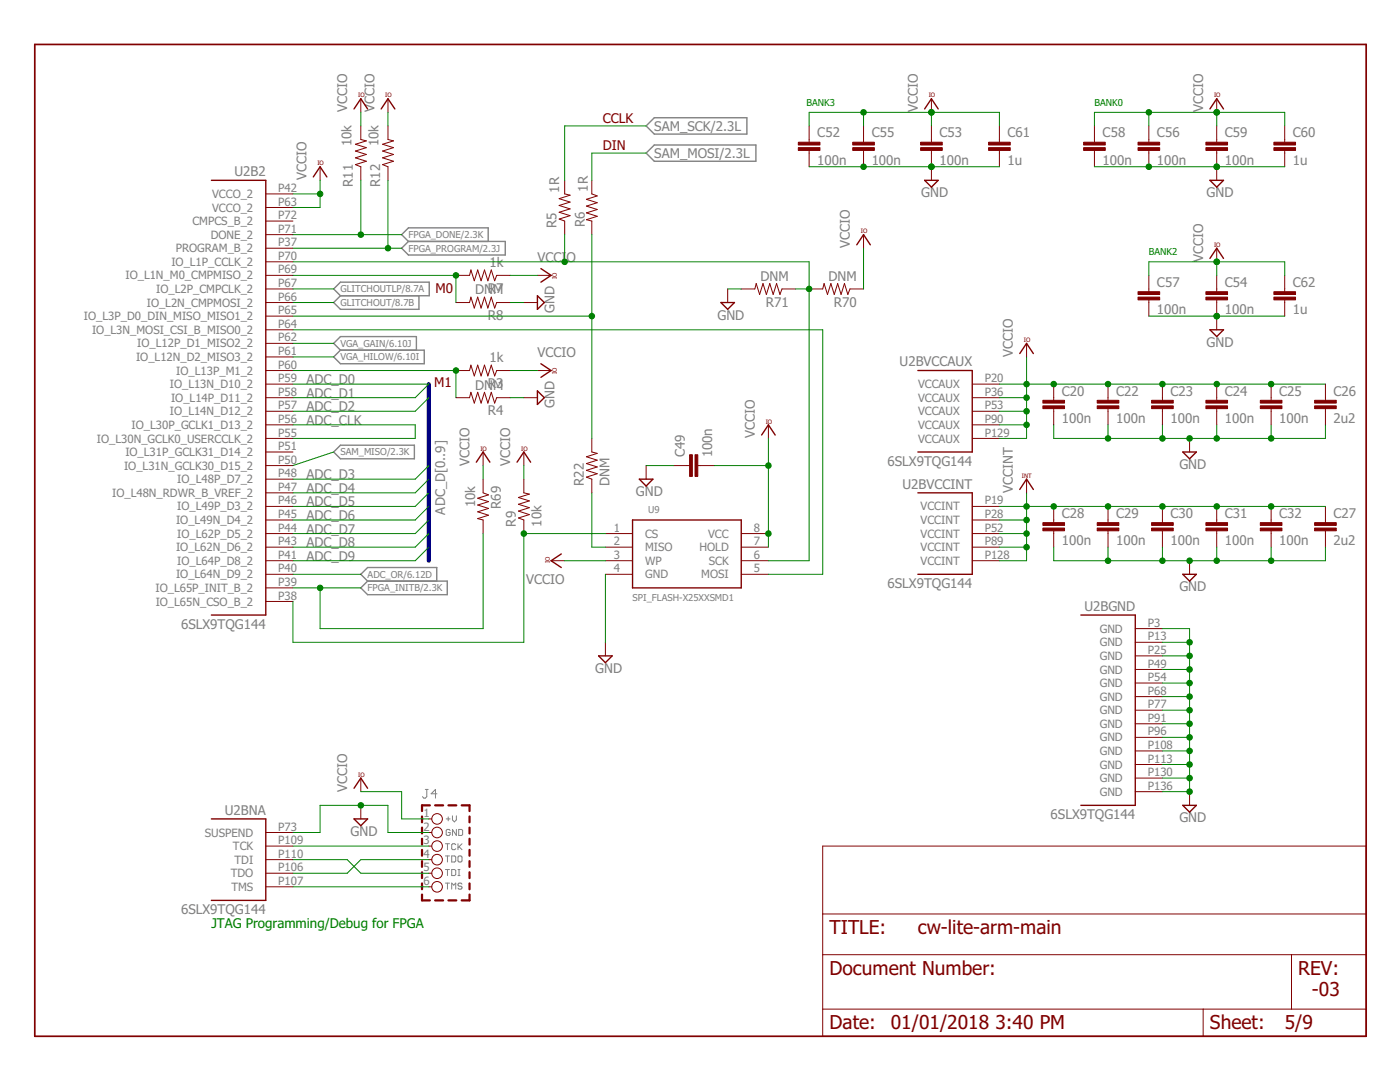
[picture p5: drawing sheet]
<svg xmlns="http://www.w3.org/2000/svg" width="279mm" height="216mm" viewBox="0 0 279 216" stroke-linecap="round" stroke-linejoin="round" font-family="sans-serif">
<g fill="none" stroke="#808080" stroke-width=".2">
<path d="M84.9 157.5h.5M85.2 157.5v1.5l-.3 .3h-.3l-.3-.3M87.2 158.4h-1.2l.9-.9v1.8M88.9 168.4h.8M88.9 170.8h.8M88.9 173.5h.8M88.9 176.2h.8M89 163.4h.8M89.3 168.4v1.1M89.3 170.8v1.2M89.3 173.5v1.2M89.3 176.2v1.2"/>
<path d="M89.5 163v.8M89.8 165.7l-.2-.2h-.4l-.2 .2v.8l.2 .2h.4l.2-.2v-.4h-.3M90.1 170.8h.6l.3 .2v.8l-.3 .2h-.6zM90.1 173.5h.6l.3 .2v.8l-.3 .2h-.6zM90.1 177.4v-1.2l.5 .4 .4-.4v1.2M90.3 162.8v.8l.4 .4 .4-.4v-.8M91 168.6l-.3-.2h-.3l-.3 .2v.8l.3 .1h.3l.3-.1M91.1 165.5v1.2l-.8-1.2v1.2M91.4 168.4v1.1M91.4 171l.2-.2h.4l.2 .2v.8l-.2 .2h-.4l-.2-.2zM91.4 173.5h.4M91.4 174.7h.4"/>
<path d="M91.5 165.5h.6l.2 .2v.8l-.2 .2h-.6zM91.6 169l.6 .5M91.6 173.5v1.2M92.2 176.4l-.2-.2h-.4l-.2 .2 .2 .4h.4l.2 .2-.2 .4h-.4l-.2-.2M92.2 168.4l-.8 .8"/>
</g>
<path d="M128.9 25.1l1.7-1.6h18.5v3.3h-18.5zM128.9 30.5l1.7-1.6h20.3v3.3h-20.3zM66.6 57.7l1.3-1.4h17.8v2.7h-17.8zM67.9 59l-1.3 1.4 1.3 1.3h15.7v-2.7M81.5 48.2l-1.3-1.4 1.3-1.3h15.9v2.7M81.5 48.2h19.3v2.7h-19.3l-1.3-1.4zM67.9 69.9l-1.3-1.4 1.3-1.3h15.2v2.7M67.9 69.9h16.8v2.7h-16.8l-1.3-1.4zM66.6 90.2l1.3-1.4h14.8v2.7h-14.8zM73.4 116l-1.4-1.4 1.4-1.4h13.8v2.8M73.4 116h15.9v2.7h-15.9l-1.4-1.4z" fill="none" stroke="#808080" stroke-width=".28"/>
<path d="M6.9 8.9h265.7v197.9h-265.7z" fill="none" stroke="#800000" stroke-width=".34"/>
<g fill="none" stroke="#800000" stroke-width=".2">
<path d="M72 19.7v2.7M77.4 19.7v2.7M185.9 19.7v2.7M242.8 19.7v2.7M53 38.7h5.5M63.9 33.3v2.7M72 25.1v2.7l1.1 .3-2.2 .7 2.2 .7-2.2 .6 2.2 .7-2.2 .7 2.2 .7-2.2 .7 1.1 .4v2.7M77.4 25.1v2.7l1.1 .3-2.2 .7 2.2 .7-2.2 .6 2.2 .7-2.2 .7 2.2 .7-2.2 .7 1.1 .4v2.7M112.7 36v2.7l1.1 .2-2.2 .7 2.2 .7-2.2 .7 2.2 .7-2.2 .7 2.2 .6-2.2 .7 1.1 .4v2.7M118.1 36v2.7l1.1 .4-2.2 .7 2.2 .6-2.2 .7 2.2 .7-2.2 .7 2.2 .7-2.2 .6 1.1 .3v2.7M161.5 25.1v3.3M161.5 30v3.3"/>
<path d="M172.3 25.1v3.3M172.3 30v3.3M185.9 25.1v3.3M185.9 30v6M199.5 25.1v3.3M199.5 30v3.3M218.4 25.1v3.3M218.4 30v3.3M229.3 25.1v3.3M229.3 30v3.3M242.8 25.1v3.3M242.8 30v6"/>
<path d="M256.4 25.1v3.3M256.4 30v3.3M53 41.4h5.5M53 44.1h5.5M53 46.8h5.5M53 49.5h5.5M53 52.2h5.5M53 54.9h5.5M53 57.7h5.5M91 54.9h2.7l.3-1 .7 2.1 .6-2.1 .7 2.1 .7-2.1 .7 2.1 .6-2.1 .7 2.1 .4-1.1h2.7M107.3 54.9h2.7M145.2 57.7v2.7"/>
<path d="M147.9 57.7h2.7l.3-1.1 .7 2.2 .7-2.2 .7 2.2 .6-2.2 .7 2.2 .7-2.2 .7 2.2 .4-1.1h2.7M161.5 57.7h2.7l.3-1.1 .6 2.2 .7-2.2 .7 2.2 .7-2.2 .7 2.2 .6-2.2 .7 2.2 .4-1.1h2.7M172.3 46.8v2.7M229.3 54.9v3.3M229.3 59.8v3.3M242.8 49.5v2.7M242.8 54.9v3.3M242.8 59.8v6M256.4 54.9v3.3M256.4 59.8v3.3M53 60.4h5.5M53 63.1h5.5"/>
<path d="M53 65.8h5.5M53 68.5h5.5M53 71.2h5.5M53 73.9h5.5M53 76.6h5.5M53 79.4h5.5M91 60.4h2.7l.3-1.1 .7 2.2 .6-2.2 .7 2.2 .7-2.2 .7 2.2 .6-2.2 .7 2.2 .4-1.1h2.7M91 73.9h2.7l.3-1 .7 2.1 .6-2.1 .7 2.1 .7-2.1 .7 2.1 .6-2.1 .7 2.1 .4-1.1h2.7M91 79.4h2.7l.3-1.1 .7 2.1 .6-2.1 .7 2.1 .7-2.1 .7 2.1 .6-2.1 .7 2.1 .4-1h2.7M104.5 60.4h2.8M104.5 79.4h2.8M107.3 73.9h2.7"/>
<path d="M194 76.6h5.5M194 79.4h5.5M204.9 68.5v2.7M210.3 76.6v3.3M221.1 76.6v3.3M232 76.6v3.3M242.8 76.6v3.3M253.7 76.6v3.3M264.5 76.6v3.3M53 82.1h5.5M53 84.8h5.5M53 87.5h5.5"/>
<path d="M53 90.2h5.5M53 92.9h5.5M53 95.6h5.5M53 98.3h5.5M96.4 95.6v2.7l1.1 .4-2.2 .7 2.2 .7-2.2 .7 2.2 .7-2.2 .6 2.2 .7-2.2 .7 1.1 .3v2.7M96.4 90.2v2.7M104.5 90.2v2.7M104.5 95.6v2.7l1.1 .3-2.1 .7 2.1 .6-2.1 .7 2.1 .7-2.1 .7 2.1 .7-2.1 .7 1 .4v2.7M118.1 87.5v2.7l1.1 .3-2.2 .6 2.2 .7-2.2 .7 2.2 .7-2.2 .7 2.2 .6-2.2 .7 1.1 .4v2.7M128.9 92.9v2.7M134.4 92.9h3.2M139.3 92.9h3.2"/>
<path d="M153.4 84.8v2.7M194 82.1h5.5M194 84.8h5.5M194 87.5h5.5M204.9 95.6v2.7M210.3 81.5v3.3M221.1 81.5v3.3M232 81.5v3.3M237.4 87.5v2.7M242.8 81.5v3.3M253.7 81.5v3.3M264.5 81.5v3.3"/>
<path d="M53 101h5.5M53 103.8h5.5M53 106.5h5.5M53 109.2h5.5M53 111.9h5.5M53 114.6h5.5M53 117.3h5.5M110 111.9h2.7M120.8 106.5h5.4M120.8 109.2h5.4M120.8 111.9h5.4M120.8 114.6h5.4"/>
<path d="M147.9 106.5h5.5M147.9 109.2h5.5M147.9 111.9h5.5M147.9 114.6h5.5M194 101h5.5M194 103.8h5.5M194 106.5h5.5M194 109.2h5.5M194 111.9h5.5M210.3 101v3.3M210.3 105.9v3.3M221.1 101v3.3"/>
<path d="M221.1 105.9v3.3M232 101v3.3M232 105.9v3.3M237.4 111.9v2.7M242.8 101v3.3M242.8 105.9v3.3M253.7 101v3.3M253.7 105.9v3.3M264.5 101v3.3M264.5 105.9v3.3M53 120h5.5M120.8 128.2v2.7"/>
<path d="M226.6 125.4h5.4M226.6 128.2h5.4M226.6 130.9h5.4M226.6 133.6h5.4M226.6 136.3h5.4M226.6 139h5.4M72 155.3v2.7M226.6 141.7h5.4M226.6 144.4h5.4M226.6 147.1h5.4M226.6 149.8h5.4M226.6 152.5h5.4"/>
<path d="M226.6 155.3h5.4M226.6 158h5.4M237.4 158v2.7M53 168.8h5.5M53 166.1h5.5M53 171.5h5.5M53 174.2h5.5M53 177h5.5M72 160.7v2.7M85.6 168.8h.6M85.6 166.1h.6M85.6 171.5h.6"/>
<path d="M85.6 174.2h.6M85.6 177h.6M85.6 163.4h.6M164.2 168.8h108.4v38h-108.4zM164.2 190.5h108.4M164.2 182.4h108.4M257.7 190.5v10.9M164.2 201.4h108.4M240.1 201.4v5.4"/>
<circle cx="87.2" cy="166.1" r="1.06"/>
<circle cx="87.2" cy="174.2" r="1.06"/>
<circle cx="87.2" cy="171.5" r="1.06"/>
<circle cx="87.2" cy="177" r="1.06"/>
<circle cx="87.2" cy="163.4" r="1.06"/>
<circle cx="87.2" cy="168.8" r="1.06"/>
</g>
<g fill="none" stroke="#800000" stroke-width=".28">
<path d="M42.2 36h10.8v86.7h-10.8M62.5 35.3l1.4-2 1.3 2M70.7 21.7l1.3-2 1.4 2M76.1 21.7l1.3-2 1.4 2M184.5 36h2.7l-1.3 1.3zM184.5 21.7l1.4-2 1.3 2M241.5 36h2.7l-1.4 1.3zM241.5 21.7l1.3-2 1.4 2M107.3 59l1.3 1.4-1.3 1.3zM107.9 53.6l2.1 1.3-2.1 1.4M171 48.9l1.3-2.1 1.4 2.1M241.5 51.6l1.3-2.1 1.4 2.1"/>
<path d="M107.3 78l1.3 1.4-1.3 1.3zM107.9 72.6l2.1 1.3-2.1 1.4M143.9 60.4h2.7l-1.4 1.3zM183.2 73.9h10.8v16.3h-10.8M203.5 70.5l1.4-2 1.3 2M241.5 65.8h2.7l-1.4 1.4zM95.1 92.2l1.3-2 1.4 2M103.2 92.2l1.3-2 1.4 2M127.6 95.6h2.7l-1.4 1.4zM152 86.8l1.4-2 1.3 2M183.2 98.3h10.8v16.3h-10.8M203.5 97.7l1.4-2.1 1.3 2.1"/>
<path d="M236.1 90.2h2.7l-1.4 1.3zM112 110.5l-2 1.4 2 1.3M126.2 103.8h21.7v13.5h-21.7zM236.1 114.6h2.7l-1.4 1.4zM119.5 130.9h2.7l-1.4 1.3zM215.7 122.7h10.9v38h-10.9M70.7 157.3l1.3-2 1.4 2M42.2 163.4h10.8v16.3h-10.8M70.7 163.4h2.7l-1.4 1.4zM236.1 160.7h2.7l-1.4 1.4z"/>
</g>
<g fill="#800000" stroke="#800000" stroke-width=".2">
<path d="M208.1 81h4.3v.5h-4.3z"/>
<path d="M208.1 79.9h4.3v.5h-4.3z"/>
<path d="M219 81h4.3v.5h-4.3z"/>
<path d="M219 79.9h4.3v.5h-4.3z"/>
<path d="M229.8 81h4.3v.5h-4.3z"/>
<path d="M229.8 79.9h4.3v.5h-4.3z"/>
<path d="M240.7 81h4.3v.5h-4.3z"/>
<path d="M240.7 79.9h4.3v.5h-4.3z"/>
<path d="M251.5 81h4.3v.5h-4.3z"/>
<path d="M251.5 79.9h4.3v.5h-4.3z"/>
<path d="M262.4 81h4.3v.5h-4.3z"/>
<path d="M262.4 79.9h4.3v.5h-4.3z"/>
<path d="M262.4 105.4h4.3v.5h-4.3z"/>
<path d="M262.4 104.3h4.3v.5h-4.3z"/>
<path d="M208.1 105.4h4.3v.5h-4.3z"/>
<path d="M208.1 104.3h4.3v.5h-4.3z"/>
<path d="M219 105.4h4.3v.5h-4.3z"/>
<path d="M219 104.3h4.3v.5h-4.3z"/>
<path d="M229.8 105.4h4.3v.5h-4.3z"/>
<path d="M229.8 104.3h4.3v.5h-4.3z"/>
<path d="M240.7 105.4h4.3v.5h-4.3z"/>
<path d="M240.7 104.3h4.3v.5h-4.3z"/>
<path d="M251.5 105.4h4.3v.5h-4.3z"/>
<path d="M251.5 104.3h4.3v.5h-4.3z"/>
<path d="M138.7 90.7h.6v4.4h-.6z"/>
<path d="M137.6 90.7h.6v4.4h-.6z"/>
<path d="M159.3 29.5h4.3v.5h-4.3z"/>
<path d="M159.3 28.4h4.3v.5h-4.3z"/>
<path d="M183.7 29.5h4.3v.5h-4.3z"/>
<path d="M183.7 28.4h4.3v.5h-4.3z"/>
<path d="M240.7 59.3h4.3v.5h-4.3z"/>
<path d="M240.7 58.2h4.3v.6h-4.3z"/>
<path d="M170.2 29.5h4.3v.5h-4.3z"/>
<path d="M170.2 28.4h4.3v.5h-4.3z"/>
<path d="M227.1 29.5h4.3v.5h-4.3z"/>
<path d="M227.1 28.4h4.3v.5h-4.3z"/>
<path d="M227.1 59.3h4.3v.5h-4.3z"/>
<path d="M227.1 58.2h4.3v.6h-4.3z"/>
<path d="M216.3 29.5h4.3v.5h-4.3z"/>
<path d="M216.3 28.4h4.3v.5h-4.3z"/>
<path d="M240.7 29.5h4.3v.5h-4.3z"/>
<path d="M240.7 28.4h4.3v.5h-4.3z"/>
<path d="M254.2 29.5h4.4v.5h-4.4z"/>
<path d="M254.2 28.4h4.4v.5h-4.4z"/>
<path d="M197.3 29.5h4.3v.5h-4.3z"/>
<path d="M197.3 28.4h4.3v.5h-4.3z"/>
<path d="M254.2 59.3h4.4v.5h-4.4z"/>
<path d="M254.2 58.2h4.4v.6h-4.4z"/>
</g>
<g fill="none" stroke="#800000" stroke-width=".44">
<path d="M84.2 162.9v1.2M84.2 165.1v1.2M84.2 167.4v1.1M84.2 169.6v1.2M84.2 171.8v1.2M84.2 174.1v1.1M84.2 176.3v1.1M84.2 178.5v1.2h1.6M85.8 160.7h-1.6v1.1M86.8 160.7h1.6M86.8 179.7h1.6M89.5 160.7h1.6"/>
<path d="M89.5 179.7h1.6M92.1 160.7h1.6v1.1M93.7 162.9v1.2M93.7 165.1v1.2M93.7 167.4v1.1M93.7 169.6v1.2M93.7 171.8v1.2M93.7 174.1v1.1M93.7 176.3v1.1M93.7 178.5v1.2h-1.6"/>
</g>
<path d="M85.6 76.6v35.3" fill="none" stroke="#000080" stroke-width=".83"/>
<g fill="none" stroke="#008000" stroke-width=".2">
<path d="M58.5 38.7h5.4M63.9 36v5.4h-5.4M72 22.4v2.7M72 36v10.8M77.4 22.4v2.7M77.4 36v13.5M128.9 25.1h-16.2v10.9M128.9 30.5h-10.8v5.5M161.5 25.1v-2.7h38v2.7M161.5 33.3h38M172.3 22.4v2.7M185.9 22.4v2.7"/>
<path d="M218.4 33.3h38M218.4 25.1v-2.7h38v2.7M229.3 22.4v2.7M242.8 22.4v2.7M58.5 46.8h21.7M58.5 49.5h21.7M58.5 52.2h103v59.7h-8.1M58.5 57.7h8.1M58.5 54.9h32.5v5.5M101.8 54.9h5.5M112.7 46.8v5.4M118.1 46.8v40.7"/>
<path d="M145.2 57.7h2.7M158.8 57.7h2.7M172.3 49.5v8.2M229.3 54.9v-2.7h27.1v2.7M242.8 52.2v2.7M58.5 73.9h32.5v5.5M58.5 65.8h105.7v48.8h-10.8M58.5 63.1h59.6M58.5 60.4h8.1M58.5 76.6h27.1l-2.7 2.8h-24.4M58.5 68.5h8.1M58.5 71.2h8.1"/>
<path d="M85.6 79.4l-2.7 2.7h-24.4M101.8 73.9h5.5M101.8 60.4h2.7M101.8 79.4h2.7M199.5 79.4h5.4M199.5 76.6h65M204.9 71.2v16.3h-5.4M229.3 63.1h27.1M58.5 84.8h24.4v2.7h-24.4M66.6 90.2l-8.1 2.7M85.6 98.3l-2.7 2.7h-24.4M85.6 95.6l-2.7 2.7h-24.4"/>
<path d="M85.6 92.9l-2.7 2.7h-24.4M96.4 92.9v2.7M104.5 92.9v2.7M118.1 98.3v10.9h2.7M128.9 92.9h5.5M142.5 92.9h10.9M153.4 87.5v21.7M199.5 82.1h5.4M199.5 84.8h5.4M204.9 98.3v13.6h-5.4M210.3 84.8v2.7h54.2v-2.7M221.1 84.8v2.7"/>
<path d="M232 84.8v2.7M242.8 84.8v2.7M253.7 84.8v2.7M58.5 114.6h13.5M58.5 117.3h13.5M85.6 109.2l-2.7 2.7h-24.4M85.6 103.8l-2.7 2.7h-24.4M85.6 106.5l-2.7 2.7h-24.4M85.6 101l-2.7 2.8h-24.4M96.4 106.5v18.9h-32.5v-8.1M112.7 111.9h8.1M120.8 106.5h-16.3v21.7h-46v-8.2"/>
<path d="M120.8 114.6v13.6M199.5 106.5h5.4M199.5 109.2h5.4M199.5 103.8h5.4M199.5 101h65M210.3 109.2v2.7h54.2v-2.7M221.1 109.2v2.7M232 109.2v2.7M242.8 109.2v2.7M253.7 109.2v2.7M232 128.2h5.4M232 125.4h5.4v32.6h-5.4"/>
<path d="M232 139h5.4M232 136.3h5.4M232 133.6h5.4M232 130.9h5.4M72 158h8.2v5.4h5.4M232 155.3h5.4M232 152.5h5.4M232 149.8h5.4M232 147.1h5.4M232 144.4h5.4M232 141.7h5.4M58.5 166.1h5.4v-5.4h13.5v5.4h8.2"/>
<path d="M58.5 177h27.1M58.5 171.5h10.8l2.7 2.7h13.6M58.5 168.8h27.1M85.6 171.5h-13.6l-2.7 2.7h-10.8"/>
</g>
<g fill="#008000" stroke="#008000" stroke-width=".2">
<circle cx="72" cy="46.8" r=".55"/>
<circle cx="77.4" cy="49.5" r=".55"/>
<circle cx="161.5" cy="57.7" r=".55"/>
<circle cx="112.7" cy="52.2" r=".55"/>
<circle cx="104.5" cy="106.5" r=".55"/>
<circle cx="91" cy="73.9" r=".55"/>
<circle cx="91" cy="54.9" r=".55"/>
<circle cx="118.1" cy="63.1" r=".55"/>
<circle cx="237.4" cy="158" r=".55"/>
<circle cx="237.4" cy="155.3" r=".55"/>
<circle cx="237.4" cy="152.5" r=".55"/>
<circle cx="237.4" cy="149.8" r=".55"/>
<circle cx="237.4" cy="147.1" r=".55"/>
<circle cx="237.4" cy="144.4" r=".55"/>
<circle cx="237.4" cy="141.7" r=".55"/>
<circle cx="237.4" cy="139" r=".55"/>
<circle cx="237.4" cy="136.3" r=".55"/>
<circle cx="237.4" cy="133.6" r=".55"/>
<circle cx="237.4" cy="130.9" r=".55"/>
<circle cx="237.4" cy="128.2" r=".55"/>
<circle cx="253.7" cy="111.9" r=".55"/>
<circle cx="242.8" cy="111.9" r=".55"/>
<circle cx="232" cy="111.9" r=".55"/>
<circle cx="221.1" cy="111.9" r=".55"/>
<circle cx="237.4" cy="111.9" r=".55"/>
<circle cx="253.7" cy="87.5" r=".55"/>
<circle cx="242.8" cy="87.5" r=".55"/>
<circle cx="232" cy="87.5" r=".55"/>
<circle cx="221.1" cy="87.5" r=".55"/>
<circle cx="237.4" cy="87.5" r=".55"/>
<circle cx="72" cy="160.7" r=".55"/>
<circle cx="172.3" cy="33.3" r=".55"/>
<circle cx="185.9" cy="33.3" r=".55"/>
<circle cx="229.3" cy="33.3" r=".55"/>
<circle cx="242.8" cy="33.3" r=".55"/>
<circle cx="242.8" cy="63.1" r=".55"/>
<circle cx="153.4" cy="106.5" r=".55"/>
<circle cx="153.4" cy="92.9" r=".55"/>
<circle cx="204.9" cy="76.6" r=".55"/>
<circle cx="204.9" cy="79.4" r=".55"/>
<circle cx="204.9" cy="82.1" r=".55"/>
<circle cx="204.9" cy="84.8" r=".55"/>
<circle cx="253.7" cy="76.6" r=".55"/>
<circle cx="242.8" cy="76.6" r=".55"/>
<circle cx="232" cy="76.6" r=".55"/>
<circle cx="221.1" cy="76.6" r=".55"/>
<circle cx="210.3" cy="76.6" r=".55"/>
<circle cx="63.9" cy="38.7" r=".55"/>
<circle cx="242.8" cy="22.4" r=".55"/>
<circle cx="229.3" cy="22.4" r=".55"/>
<circle cx="185.9" cy="22.4" r=".55"/>
<circle cx="172.3" cy="22.4" r=".55"/>
<circle cx="242.8" cy="52.2" r=".55"/>
<circle cx="204.9" cy="101" r=".55"/>
<circle cx="204.9" cy="103.8" r=".55"/>
<circle cx="204.9" cy="106.5" r=".55"/>
<circle cx="204.9" cy="109.2" r=".55"/>
<circle cx="210.3" cy="101" r=".55"/>
<circle cx="221.1" cy="101" r=".55"/>
<circle cx="232" cy="101" r=".55"/>
<circle cx="242.8" cy="101" r=".55"/>
<circle cx="253.7" cy="101" r=".55"/>
<circle cx="63.9" cy="117.3" r=".55"/>
</g>
<g font-size="3.8" fill="#800000">
<text x="165.6" y="186.4">TITLE:</text>
<text x="183.2" y="186.4">cw-lite-arm-main</text>
<text x="165.6" y="194.6">Document Number:</text>
<text x="259.1" y="194.6">REV:</text>
<text x="261.8" y="198.6">-03</text>
<text x="165.6" y="205.4">Date:</text>
<text x="177.8" y="205.4">01/01/2018</text>
<text x="198.6" y="205.4">3:40 PM</text>
<text x="241.5" y="205.4">Sheet:</text>
<text x="256.4" y="205.4">5/9</text>
</g>
<g font-size="2.7" fill="#808080">
<text x="69.3" y="22.4" transform="rotate(-90 69.3 22.4)">VCCIO</text>
<text x="74.7" y="22.4" transform="rotate(-90 74.7 22.4)">VCCIO</text>
<text x="183.2" y="22.4" transform="rotate(-90 183.2 22.4)">VCCIO</text>
<text x="240.1" y="22.4" transform="rotate(-90 240.1 22.4)">VCCIO</text>
<text x="70.1" y="29.2" transform="rotate(-90 70.1 29.2)">10k</text>
<text x="75.5" y="29.2" transform="rotate(-90 75.5 29.2)">10k</text>
<text x="130.6" y="26.1">SAM_SCK/2.3L</text>
<text x="163.1" y="27.4">C52</text>
<text x="174" y="27.4">C55</text>
<text x="187.5" y="27.4">C53</text>
<text x="201.1" y="27.4">C61</text>
<text x="220.1" y="27.4">C58</text>
<text x="230.9" y="27.4">C56</text>
<text x="244.5" y="27.4">C59</text>
<text x="258" y="27.4">C60</text>
<text x="46.8" y="35.2">U2B2</text>
<text x="61.2" y="36" transform="rotate(-90 61.2 36)">VCCIO</text>
<text x="130.6" y="31.5">SAM_MOSI/2.3L</text>
<text x="163.1" y="32.9">100n</text>
<text x="174" y="32.9">100n</text>
<text x="187.5" y="32.9">100n</text>
<text x="201.1" y="32.9">1u</text>
<text x="220.1" y="32.9">100n</text>
<text x="230.9" y="32.9">100n</text>
<text x="244.5" y="32.9">100n</text>
<text x="258" y="32.9">1u</text>
<text x="70.4" y="37.3" transform="rotate(-90 70.4 37.3)">R11</text>
<text x="75.8" y="37.3" transform="rotate(-90 75.8 37.3)">R12</text>
<text x="111.6" y="38.4" transform="rotate(-90 111.6 38.4)">1R</text>
<text x="117.3" y="38.3" transform="rotate(-90 117.3 38.3)">1R</text>
<text x="183.9" y="39.4">GND</text>
<text x="240.8" y="39.4">GND</text>
<text x="111.1" y="45.5" transform="rotate(-90 111.1 45.5)">R5</text>
<text x="116.7" y="45.3" transform="rotate(-90 116.7 45.3)">R6</text>
<text x="97.7" y="53.3">1k</text>
<text x="107.3" y="52.2">VCCIO</text>
<text x="169.6" y="49.5" transform="rotate(-90 169.6 49.5)">VCCIO</text>
<text x="240.1" y="52.2" transform="rotate(-90 240.1 52.2)">VCCIO</text>
<text x="94.9" y="58.8">DNRM</text>
<text x="99" y="58.5">7</text>
<text x="151.8" y="56">DNM</text>
<text x="165.3" y="56">DNM</text>
<text x="230.9" y="57.3">C57</text>
<text x="244.5" y="57.3">C54</text>
<text x="258" y="57.3">C62</text>
<text x="97.4" y="63.9">R8</text>
<text x="110.7" y="62.4" transform="rotate(-90 110.7 62.4)">GND</text>
<text x="143.2" y="63.8">GND</text>
<text x="152.8" y="61.2">R71</text>
<text x="166.4" y="61.2">R70</text>
<text x="230.9" y="62.7">100n</text>
<text x="244.5" y="62.7">100n</text>
<text x="258" y="62.7">1u</text>
<text x="107.3" y="71.2">VCCIO</text>
<text x="202.2" y="71.2" transform="rotate(-90 202.2 71.2)">VCCIO</text>
<text x="240.8" y="69.2">GND</text>
<text x="61.2" y="76.6">ADC_D0</text>
<text x="94.9" y="77.7">DNRM</text>
<text x="97.7" y="72.3">1k</text>
<text x="99" y="77.4">3</text>
<text x="179.5" y="73.1">U2BVCCAUX</text>
<text x="61.2" y="82.1">ADC_D2</text>
<text x="61.2" y="79.4">ADC_D1</text>
<text x="97.4" y="82.9">R4</text>
<text x="110.7" y="81.4" transform="rotate(-90 110.7 81.4)">GND</text>
<text x="211.9" y="78.9">C20</text>
<text x="222.8" y="78.9">C22</text>
<text x="233.6" y="78.9">C23</text>
<text x="244.5" y="78.9">C24</text>
<text x="255.3" y="78.9">C25</text>
<text x="266.1" y="78.9">C26</text>
<text x="61.2" y="84.8">ADC_CLK</text>
<text x="150.6" y="87.5" transform="rotate(-90 150.6 87.5)">VCCIO</text>
<text x="211.9" y="84.4">100n</text>
<text x="222.8" y="84.4">100n</text>
<text x="233.6" y="84.4">100n</text>
<text x="244.5" y="84.4">100n</text>
<text x="255.3" y="84.4">100n</text>
<text x="266.1" y="84.4">2u2</text>
<text x="61.2" y="95.6">ADC_D3</text>
<text x="93.7" y="92.9" transform="rotate(-90 93.7 92.9)">VCCIO</text>
<text x="101.8" y="92.9" transform="rotate(-90 101.8 92.9)">VCCIO</text>
<text x="136.7" y="91.3" transform="rotate(-90 136.7 91.3)">C49</text>
<text x="142.1" y="91.3" transform="rotate(-90 142.1 91.3)">100n</text>
<text x="177.1" y="92.9">6SLX9TQG144</text>
<text x="235.4" y="93.6">GND</text>
<text x="61.2" y="101">ADC_D5</text>
<text x="61.2" y="98.3">ADC_D4</text>
<text x="94.8" y="101.2" transform="rotate(-90 94.8 101.2)">10k</text>
<text x="99.9" y="101.5" transform="rotate(-90 99.9 101.5)">R69</text>
<text x="116.5" y="97" transform="rotate(-90 116.5 97)">R22</text>
<text x="121.6" y="97" transform="rotate(-90 121.6 97)">DNM</text>
<text x="126.9" y="99">GND</text>
<text x="180.1" y="97.5">U2BVCCINT</text>
<text x="202.2" y="98.3" transform="rotate(-90 202.2 98.3)">VCCINT</text>
<text x="61.2" y="106.5">ADC_D7</text>
<text x="61.2" y="103.8">ADC_D6</text>
<text x="88.8" y="102.7" transform="rotate(-90 88.8 102.7)">ADC_D[0..9]</text>
<text x="103" y="105.1" transform="rotate(-90 103 105.1)">R9</text>
<text x="108.1" y="105.1" transform="rotate(-90 108.1 105.1)">10k</text>
<text x="211.9" y="103.3">C28</text>
<text x="222.8" y="103.3">C29</text>
<text x="233.6" y="103.3">C30</text>
<text x="244.5" y="103.3">C31</text>
<text x="255.3" y="103.3">C32</text>
<text x="266.1" y="103.3">C27</text>
<text x="61.2" y="111.9">ADC_D9</text>
<text x="61.2" y="109.2">ADC_D8</text>
<text x="211.9" y="108.8">100n</text>
<text x="222.8" y="108.8">100n</text>
<text x="233.6" y="108.8">100n</text>
<text x="244.5" y="108.8">100n</text>
<text x="255.3" y="108.8">100n</text>
<text x="266.1" y="108.8">2u2</text>
<text x="105" y="116.5">VCCIO</text>
<text x="177.1" y="117.3">6SLX9TQG144</text>
<text x="235.4" y="118">GND</text>
<text x="36.1" y="125.4">6SLX9TQG144</text>
<text x="216.4" y="121.9">U2BGND</text>
<text x="118.8" y="134.3">GND</text>
<text x="69.3" y="158" transform="rotate(-90 69.3 158)">VCCIO</text>
<text x="44.9" y="162.6">U2BNA</text>
<text x="70" y="166.8">GND</text>
<text x="209.7" y="163.4">6SLX9TQG144</text>
<text x="235.4" y="164.1">GND</text>
<text x="36.1" y="182.4">6SLX9TQG144</text>
</g>
<g font-size="2.7" fill="#800000">
<text x="120.3" y="24.6">CCLK</text>
<text x="120.3" y="30">DIN</text>
<text x="86.9" y="58.5">M0</text>
<text x="86.7" y="77.2">M1</text>
</g>
<text font-size="2.7" fill="#008000" x="42.2" y="185.1">JTAG Programming/Debug for FPGA</text>
<g font-size="2.3" fill="#808080">
<text x="42.3" y="39.5">VCCO_2</text>
<text x="55.5" y="38.3">P42</text>
<text x="55.5" y="41">P63</text>
<text x="38.4" y="44.9">CMPCS_B_2</text>
<text x="42.1" y="47.6">DONE_2</text>
<text x="42.3" y="42.2">VCCO_2</text>
<text x="55.5" y="43.7">P72</text>
<text x="55.5" y="46.4">P71</text>
<text x="34.2" y="53.1">IO_L1P_CCLK_2</text>
<text x="35.1" y="50.3">PROGRAM_B_2</text>
<text x="55.5" y="49.2">P37</text>
<text x="55.5" y="51.9">P70</text>
<text x="25" y="55.8">IO_L1N_M0_CMPMISO_2</text>
<text x="31.2" y="58.5">IO_L2P_CMPCLK_2</text>
<text x="55.5" y="54.6">P69</text>
<text x="55.5" y="57.3">P67</text>
<text x="55.5" y="60">P66</text>
<text x="16.8" y="63.9">IO_L3P_D0_DIN_MISO_MISO1_2</text>
<text x="29.3" y="61.2">IO_L2N_CMPMOSI_2</text>
<text x="55.5" y="62.7">P65</text>
<text x="55.5" y="65.4">P64</text>
<text x="18.4" y="66.6">IO_L3N_MOSI_CSI_B_MISO0_2</text>
<text x="27.4" y="69.3">IO_L12P_D1_MISO2_2</text>
<text x="55.5" y="68.1">P62</text>
<text x="55.5" y="70.8">P61</text>
<text x="27.2" y="72">IO_L12N_D2_MISO3_2</text>
<text x="33.9" y="77.5">IO_L13N_D10_2</text>
<text x="35.2" y="74.7">IO_L13P_M1_2</text>
<text x="55.5" y="73.6">P60</text>
<text x="55.5" y="76.3">P59</text>
<text x="183.2" y="77.5">VCCAUX</text>
<text x="196.5" y="76.3">P20</text>
<text x="33.9" y="82.9">IO_L14N_D12_2</text>
<text x="34.1" y="80.2">IO_L14P_D11_2</text>
<text x="55.5" y="79">P58</text>
<text x="55.5" y="81.7">P57</text>
<text x="183.2" y="80.2">VCCAUX</text>
<text x="183.2" y="82.9">VCCAUX</text>
<text x="196.5" y="79">P36</text>
<text x="196.5" y="81.7">P53</text>
<text x="19.3" y="88.3">IO_L30N_GCLK0_USERCCLK_2</text>
<text x="26.3" y="85.6">IO_L30P_GCLK1_D13_2</text>
<text x="55.5" y="84.4">P56</text>
<text x="55.5" y="87.1">P55</text>
<text x="55.5" y="89.8">P51</text>
<text x="183.2" y="85.6">VCCAUX</text>
<text x="183.2" y="88.3">VCCAUX</text>
<text x="196.5" y="84.4">P90</text>
<text x="196.5" y="87.1">P129</text>
<text x="24.8" y="93.7">IO_L31N_GCLK30_D15_2</text>
<text x="25" y="91">IO_L31P_GCLK31_D14_2</text>
<text x="55.5" y="92.5">P50</text>
<text x="55.5" y="95.2">P48</text>
<text x="22.4" y="99.1">IO_L48N_RDWR_B_VREF_2</text>
<text x="35.4" y="96.4">IO_L48P_D7_2</text>
<text x="35.4" y="101.9">IO_L49P_D3_2</text>
<text x="55.5" y="98">P47</text>
<text x="55.5" y="100.7">P46</text>
<text x="183.7" y="101.9">VCCINT</text>
<text x="196.5" y="100.7">P19</text>
<text x="35.1" y="104.6">IO_L49N_D4_2</text>
<text x="35.4" y="107.3">IO_L62P_D5_2</text>
<text x="55.5" y="103.4">P45</text>
<text x="55.5" y="106.1">P44</text>
<text x="122.5" y="106.1">1</text>
<text x="128.7" y="107.3">CS</text>
<text x="141.3" y="107.3">VCC</text>
<text x="150.4" y="106.1">8</text>
<text x="183.7" y="104.6">VCCINT</text>
<text x="183.7" y="107.3">VCCINT</text>
<text x="196.5" y="103.4">P28</text>
<text x="196.5" y="106.1">P52</text>
<text x="35.1" y="110">IO_L62N_D6_2</text>
<text x="35.4" y="112.7">IO_L64P_D8_2</text>
<text x="55.5" y="108.8">P43</text>
<text x="55.5" y="111.5">P41</text>
<text x="122.5" y="108.8">2</text>
<text x="122.5" y="111.5">3</text>
<text x="128.7" y="110">MISO</text>
<text x="128.7" y="112.7">WP</text>
<text x="139.6" y="110">HOLD</text>
<text x="141.5" y="112.7">SCK</text>
<text x="150.4" y="108.8">7</text>
<text x="150.4" y="111.5">6</text>
<text x="183.7" y="110">VCCINT</text>
<text x="183.7" y="112.7">VCCINT</text>
<text x="196.5" y="108.8">P89</text>
<text x="196.5" y="111.5">P128</text>
<text x="31" y="118.1">IO_L65P_INIT_B_2</text>
<text x="35.1" y="115.4">IO_L64N_D9_2</text>
<text x="55.5" y="114.2">P40</text>
<text x="55.5" y="116.9">P39</text>
<text x="55.5" y="119.6">P38</text>
<text x="122.5" y="114.2">4</text>
<text x="128.7" y="115.4">GND</text>
<text x="140" y="115.4">MOSI</text>
<text x="150.4" y="114.2">5</text>
<text x="31.1" y="120.8">IO_L65N_CSO_B_2</text>
<text x="229.1" y="125.1">P3</text>
<text x="219.5" y="126.3">GND</text>
<text x="219.5" y="129">GND</text>
<text x="219.5" y="131.7">GND</text>
<text x="229.1" y="127.8">P13</text>
<text x="229.1" y="130.5">P25</text>
<text x="219.5" y="134.4">GND</text>
<text x="219.5" y="137.1">GND</text>
<text x="229.1" y="133.2">P49</text>
<text x="229.1" y="135.9">P54</text>
<text x="219.5" y="139.8">GND</text>
<text x="219.5" y="142.5">GND</text>
<text x="229.1" y="138.6">P68</text>
<text x="229.1" y="141.3">P77</text>
<text x="219.5" y="145.2">GND</text>
<text x="219.5" y="147.9">GND</text>
<text x="229.1" y="144">P91</text>
<text x="229.1" y="146.8">P96</text>
<text x="229.1" y="149.5">P108</text>
<text x="219.5" y="150.7">GND</text>
<text x="219.5" y="153.4">GND</text>
<text x="229.1" y="152.2">P113</text>
<text x="229.1" y="154.9">P130</text>
<text x="219.5" y="156.1">GND</text>
<text x="219.5" y="158.8">GND</text>
<text x="229.1" y="157.6">P136</text>
<text x="40.9" y="166.9">SUSPEND</text>
<text x="55.5" y="165.7">P73</text>
<text x="84.5" y="163">1</text>
<text x="84.5" y="165.7">2</text>
<text x="46.5" y="169.6">TCK</text>
<text x="46.8" y="172.3">TDI</text>
<text x="55.5" y="168.4">P109</text>
<text x="55.5" y="171.2">P110</text>
<text x="55.5" y="173.9">P106</text>
<text x="84.5" y="168.4">3</text>
<text x="84.5" y="173.9">5</text>
<text x="84.5" y="171.2">4</text>
<text x="46.1" y="175.1">TDO</text>
<text x="46.2" y="177.8">TMS</text>
<text x="55.5" y="176.6">P107</text>
<text x="84.5" y="176.6">6</text>
</g>
<g font-size="1.9" fill="#008000">
<text x="160.9" y="21.1">BANK3</text>
<text x="218.4" y="21.1">BANK0</text>
<text x="229.3" y="50.9">BANK2</text>
</g>
<g font-size="1.9" fill="#808080">
<text x="81.5" y="47.5">FPGA_DONE/2.3K</text>
<text x="81.5" y="50.2">FPGA_PROGRAM/2.3J</text>
<text x="67.9" y="58.3">GLITCHOUTLP/8.7A</text>
<text x="67.9" y="61.1">GLITCHOUT/8.7B</text>
<text x="67.9" y="69.2">VGA_GAIN/6.10J</text>
<text x="67.9" y="71.9">VGA_HILOW/6.10I</text>
<text x="67.9" y="90.9">SAM_MISO/2.3K</text>
<text x="129.4" y="102.4">U9</text>
<text x="73.4" y="115.3">ADC_OR/6.12D</text>
<text x="73.4" y="118">FPGA_INITB/2.3K</text>
<text x="126.2" y="120">SPI_FLASH-X25XXSMD1</text>
</g>
<g font-size="1.2" fill="#800000">
<text x="71.5" y="19.4">IO</text>
<text x="76.9" y="19.4">IO</text>
<text x="185.3" y="19.4">IO</text>
<text x="242.3" y="19.4">IO</text>
<text x="63.3" y="33">IO</text>
<text x="171.8" y="46.5">IO</text>
<text x="242.3" y="49.3">IO</text>
<text x="111.1" y="55.7" transform="rotate(-90 111.1 55.7)">IO</text>
<text x="204.3" y="68.2">IO</text>
<text x="111.1" y="74.7" transform="rotate(-90 111.1 74.7)">IO</text>
<text x="95.9" y="89.9">IO</text>
<text x="104" y="89.9">IO</text>
<text x="152.8" y="84.5">IO</text>
<text x="203.9" y="95.3">INT</text>
<text x="109.7" y="112.4" transform="rotate(-90 109.7 112.4)">IO</text>
<text x="71.5" y="155">IO</text>
</g>
</svg>
